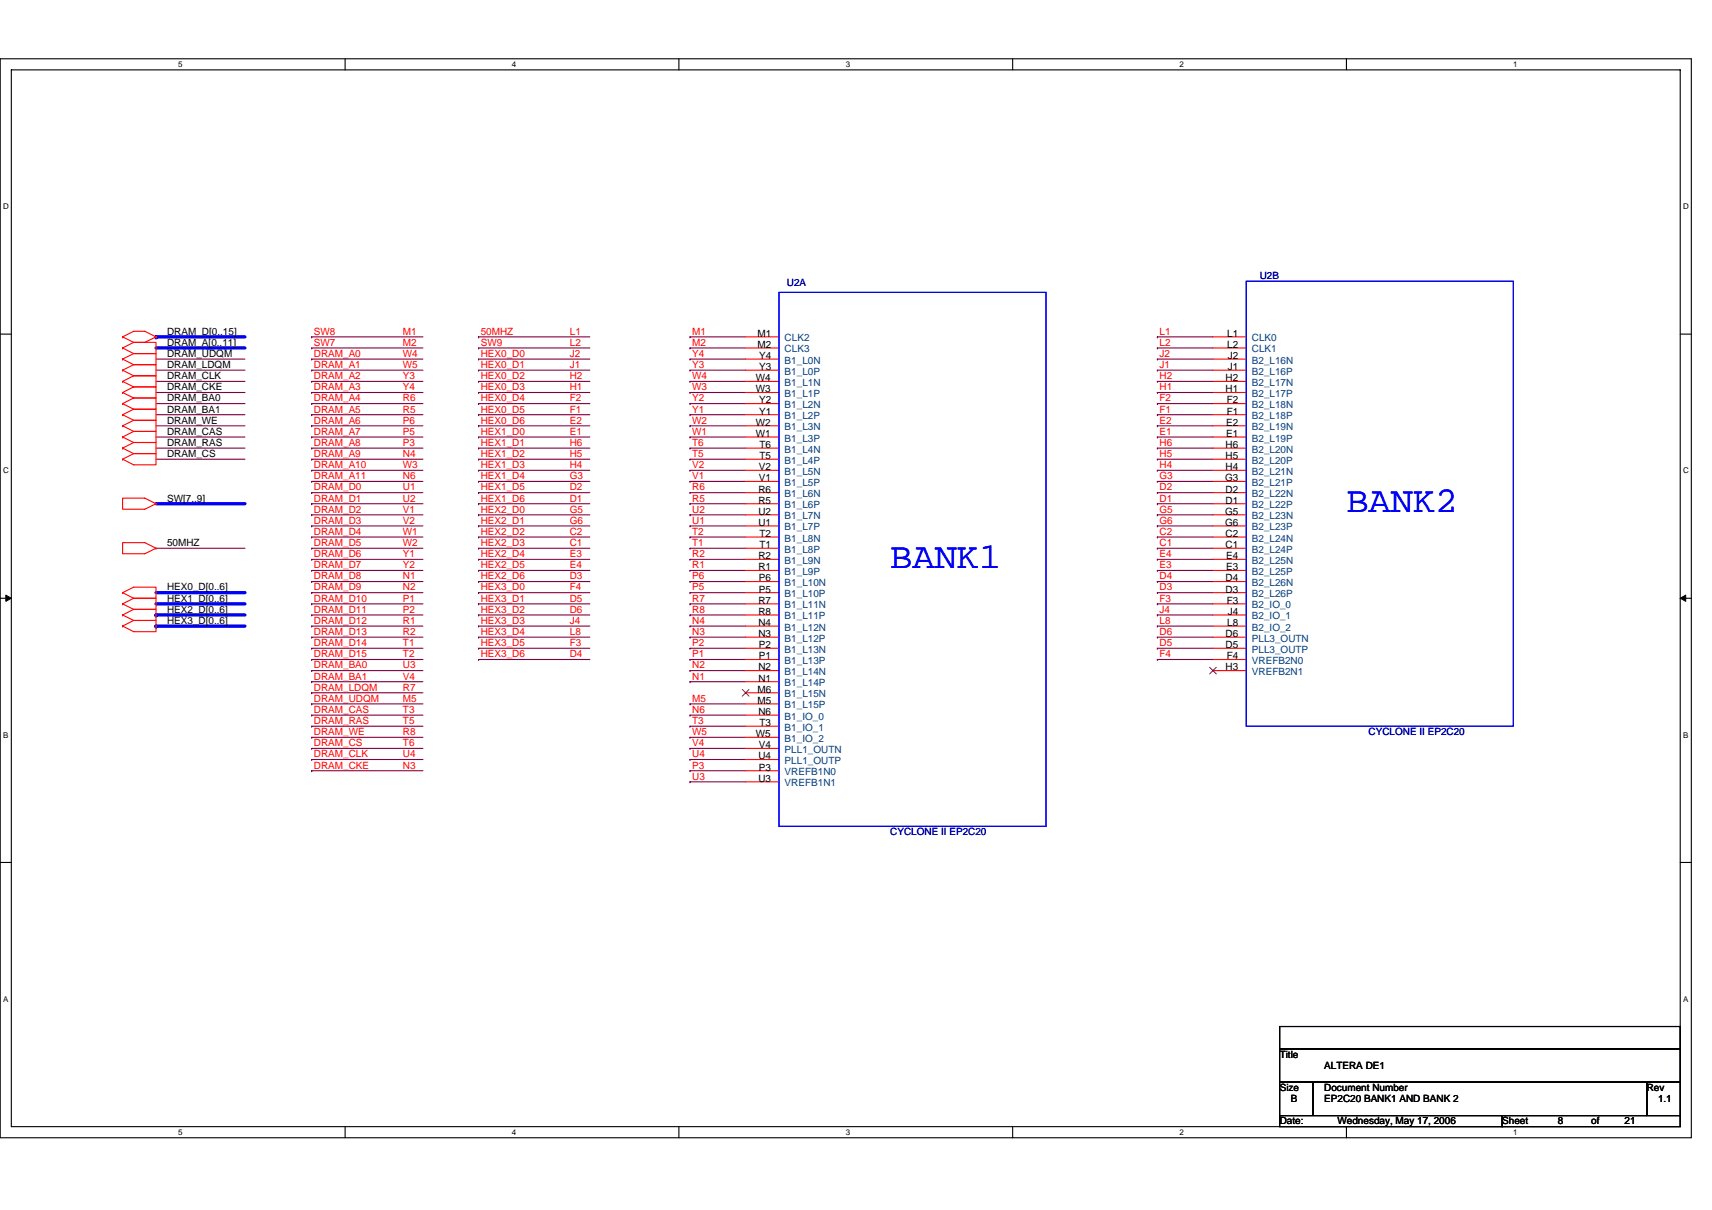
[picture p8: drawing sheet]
<svg xmlns="http://www.w3.org/2000/svg" width="297mm" height="210mm" viewBox="0 0 297 210" stroke-linecap="round" stroke-linejoin="round" font-family="sans-serif">
<path d="M0 10.2h293.5v187.2h-293.5zM2 12.1h289.5v183.4h-289.5z" fill="none" stroke="#000" stroke-width=".19"/>
<g fill="#fff">
<path d="M30.9 10.4h.8v1.6h-.8z"/>
<path d="M30.9 195.7h.8v1.6h-.8z"/>
</g>
<path d="M59.9 10.2v1.9M59.9 195.5v1.9" fill="none" stroke="#000" stroke-width=".19"/>
<g fill="#fff">
<path d="M88.8 10.4h.8v1.6h-.8z"/>
<path d="M88.8 195.7h.8v1.6h-.8z"/>
</g>
<path d="M117.8 10.2v1.9M117.8 195.5v1.9" fill="none" stroke="#000" stroke-width=".19"/>
<g fill="#fff">
<path d="M146.7 10.4h.8v1.6h-.8z"/>
<path d="M146.7 195.7h.8v1.6h-.8z"/>
</g>
<path d="M175.7 10.2v1.9M175.7 195.5v1.9" fill="none" stroke="#000" stroke-width=".19"/>
<g fill="#fff">
<path d="M204.7 10.4h.7v1.6h-.7z"/>
<path d="M204.7 195.7h.7v1.6h-.7z"/>
</g>
<path d="M233.6 10.2v1.9M233.6 195.5v1.9" fill="none" stroke="#000" stroke-width=".19"/>
<g fill="#fff">
<path d="M262.6 10.4h.7v1.6h-.7z"/>
<path d="M262.6 195.7h.7v1.6h-.7z"/>
<path d="M.5 35.1h1v1.5h-1z"/>
<path d="M292 35.1h1v1.5h-1z"/>
<path d="M.5 80.9h1v1.5h-1z"/>
<path d="M292 80.9h1v1.5h-1z"/>
</g>
<path d="M0 58h2M291.5 58h2" fill="none" stroke="#000" stroke-width=".19"/>
<g fill="#fff">
<path d="M.5 126.7h.9v1.6h-.9z"/>
<path d="M292 126.7h.9v1.6h-.9z"/>
</g>
<path d="M0 103.8h2M291.5 103.8h2" fill="none" stroke="#000" stroke-width=".19"/>
<path d="M1 103.3l1 .5-1 .6zM291.5 103.8l1-.5v1.1z" fill="#000" stroke="#000" stroke-width=".17"/>
<g fill="#fff">
<path d="M.5 172.6h.9v1.5h-.9z"/>
<path d="M292 172.6h.9v1.5h-.9z"/>
</g>
<path d="M0 149.7h2M291.5 149.7h2M222 178.1h69.5v3.9h-69.5zM222 182h69.5v5.8h-69.5zM222 187.8h5.8v5.8h-5.8zM222 193.6h38.6v1.9h-38.6zM227.8 187.8h57.9v5.8h-57.9zM260.6 193.6h30.9v1.9h-30.9zM285.7 187.8h5.8v5.8h-5.8z" fill="none" stroke="#000" stroke-width=".19"/>
<path d="M27.1 58.5h.1M27.1 58.5h15.4M27.1 60.4h15.4M27.1 87.4h15.4M27.1 102.8h15.4M27.1 104.8h15.4M27.1 106.7h.1M27.1 108.6h.1M27.1 106.7h15.4M27.1 108.6h15.4" fill="none" stroke="#00f" stroke-width=".57"/>
<g fill="none" stroke="#800040" stroke-width=".19">
<path d="M54.1 58.5h.1M54.1 58.5h19.3M83 58.5h.1M83 58.5h19.3M119.7 58.5h.1M119.7 58.5h9.7M200.8 58.5h.1M200.8 58.5h9.7M27.1 79.7h15.4M27.1 73.9h15.4M27.1 68.1h15.4M27.1 64.2h15.4"/>
<path d="M27.1 75.8h15.4M27.1 70h15.4M27.1 77.8h15.4M27.1 72h15.4M27.1 66.2h15.4M27.1 62.3h15.4M54.1 60.4h.1M54.1 72h.1M54.1 73.9h.1M54.1 75.8h.1M54.1 77.8h.1M54.1 79.7h.1"/>
<path d="M54.1 68.1h.1M54.1 66.2h.1M54.1 64.2h.1M54.1 62.3h.1M54.1 70h.1M54.1 60.4h19.3M54.1 62.3h19.3M54.1 64.2h19.3M54.1 73.9h19.3M54.1 66.2h19.3M54.1 68.1h19.3M54.1 70h19.3"/>
<path d="M54.1 72h19.3M54.1 75.8h19.3M54.1 79.7h19.3M54.1 77.8h19.3M83 60.4h.1M83 62.3h.1M83 64.2h.1M83 73.9h.1M83 66.2h.1M83 68.1h.1M83 70h.1M83 72h.1"/>
<path d="M83 75.8h.1M83 79.7h.1M83 77.8h.1M83 60.4h19.3M83 62.3h19.3M83 64.2h19.3M83 73.9h19.3M83 66.2h19.3M83 68.1h19.3M83 70h19.3M83 72h19.3M83 75.8h19.3"/>
<path d="M83 79.7h19.3M83 77.8h19.3M119.7 60.4h.1M119.7 62.3h.1M119.7 64.2h.1M119.7 66.2h.1M119.7 68.1h.1M119.7 70h.1M119.7 72h.1M119.7 73.9h.1M119.7 75.8h.1M119.7 77.8h.1"/>
<path d="M119.7 79.7h.1M119.7 60.4h9.7M119.7 62.3h9.7M119.7 64.2h9.7M119.7 73.9h9.7M119.7 66.2h9.7M119.7 68.1h9.7M119.7 70h9.7M119.7 72h9.7M119.7 75.8h9.7M119.7 79.7h9.7M119.7 77.8h9.7"/>
<path d="M200.8 64.2h.1M200.8 72h.1M200.8 66.2h.1M200.8 68.1h.1M200.8 70h.1M200.8 79.7h.1M200.8 73.9h.1M200.8 75.8h.1M200.8 77.8h.1M200.8 60.4h.1M200.8 62.3h.1M200.8 60.4h9.7"/>
<path d="M200.8 62.3h9.7M200.8 64.2h9.7M200.8 73.9h9.7M200.8 66.2h9.7M200.8 68.1h9.7M200.8 70h9.7M200.8 72h9.7M200.8 75.8h9.7M200.8 79.7h9.7M200.8 77.8h9.7M27.1 95.1h15.4M54.1 89.3h.1"/>
<path d="M54.1 95.1h.1M54.1 93.2h.1M54.1 99h.1M54.1 97.1h.1M54.1 83.5h.1M54.1 81.6h.1M54.1 87.4h.1M54.1 91.3h.1M54.1 85.5h.1M54.1 81.6h19.3M54.1 83.5h19.3M54.1 93.2h19.3"/>
<path d="M54.1 95.1h19.3M54.1 99h19.3M54.1 97.1h19.3M54.1 91.3h19.3M54.1 89.3h19.3M54.1 85.5h19.3M54.1 87.4h19.3M83 81.6h.1M83 83.5h.1M83 93.2h.1M83 95.1h.1M83 99h.1"/>
<path d="M83 97.1h.1M83 91.3h.1M83 89.3h.1M83 85.5h.1M83 87.4h.1M83 81.6h19.3M83 83.5h19.3M83 93.2h19.3M83 95.1h19.3M83 99h19.3M83 97.1h19.3M83 91.3h19.3"/>
<path d="M83 89.3h19.3M83 85.5h19.3M83 87.4h19.3M119.7 81.6h.1M119.7 83.5h.1M119.7 85.5h.1M119.7 87.4h.1M119.7 89.3h.1M119.7 91.3h.1M119.7 93.2h.1M119.7 95.1h.1M119.7 97.1h.1"/>
<path d="M119.7 99h.1M119.7 81.6h9.7M119.7 83.5h9.7M119.7 93.2h9.7M119.7 95.1h9.7M119.7 99h9.7M119.7 97.1h9.7M119.7 91.3h9.7M119.7 89.3h9.7M119.7 85.5h9.7M119.7 87.4h9.7M200.8 87.4h.1"/>
<path d="M200.8 81.6h.1M200.8 83.5h.1M200.8 85.5h.1M200.8 95.1h.1M200.8 89.3h.1M200.8 91.3h.1M200.8 93.2h.1M200.8 97.1h.1M200.8 99h.1M200.8 81.6h9.7M200.8 83.5h9.7M200.8 93.2h9.7"/>
<path d="M200.8 95.1h9.7M200.8 99h9.7M200.8 97.1h9.7M200.8 91.3h9.7M200.8 89.3h9.7M200.8 85.5h9.7M200.8 87.4h9.7M54.1 110.6h.1M54.1 112.5h.1M54.1 102.8h.1M54.1 104.8h.1M54.1 106.7h.1"/>
<path d="M54.1 108.6h.1M54.1 100.9h.1M54.1 118.3h.1M54.1 116.4h.1M54.1 114.4h.1M54.1 100.9h19.3M54.1 114.4h19.3M54.1 110.6h19.3M54.1 108.6h19.3M54.1 106.7h19.3M54.1 104.8h19.3M54.1 112.5h19.3"/>
<path d="M54.1 102.8h19.3M54.1 118.3h19.3M54.1 116.4h19.3M83 100.9h.1M83 114.4h.1M83 110.6h.1M83 108.6h.1M83 106.7h.1M83 104.8h.1M83 112.5h.1M83 102.8h.1M83 100.9h19.3"/>
<path d="M83 114.4h19.3M83 110.6h19.3M83 108.6h19.3M83 106.7h19.3M83 104.8h19.3M83 112.5h19.3M83 102.8h19.3M119.7 100.9h.1M119.7 102.8h.1M119.7 104.8h.1M119.7 106.7h.1M119.7 108.6h.1"/>
<path d="M119.7 110.6h.1M119.7 112.5h.1M119.7 114.4h.1M119.7 116.4h.1M119.7 118.3h.1M119.7 100.9h9.7M119.7 114.4h9.7M119.7 110.6h9.7M119.7 108.6h9.7M119.7 106.7h9.7M119.7 104.8h9.7M119.7 112.5h9.7"/>
<path d="M119.7 102.8h9.7M119.7 118.3h9.7M119.7 116.4h9.7M200.8 102.8h.1M200.8 100.9h.1M200.8 110.6h.1M200.8 104.8h.1M200.8 106.7h.1M200.8 108.6h.1M200.8 112.5h.1M200.8 114.4h.1M200.8 100.9h9.7"/>
<path d="M200.8 114.4h9.7M200.8 110.6h9.7M200.8 108.6h9.7M200.8 106.7h9.7M200.8 104.8h9.7M200.8 112.5h9.7M200.8 102.8h9.7M54.1 131.8h.1M54.1 129.9h.1M54.1 126h.1M54.1 124.1h.1M54.1 128h.1"/>
<path d="M54.1 122.2h.1M54.1 133.8h.1M54.1 120.2h.1M54.1 131.8h19.3M54.1 129.9h19.3M54.1 126h19.3M54.1 124.1h19.3M54.1 128h19.3M54.1 122.2h19.3M54.1 133.8h19.3M54.1 120.2h19.3M119.7 122.2h.1"/>
<path d="M119.7 124.1h.1M119.7 126h.1M119.7 128h.1M119.7 129.9h.1M119.7 131.8h.1M119.7 133.8h.1M119.7 135.7h.1M119.7 131.8h9.7M119.7 129.9h9.7M119.7 126h9.7M119.7 124.1h9.7M119.7 128h9.7"/>
<path d="M119.7 122.2h9.7M119.7 133.8h9.7M119.7 135.7h9.7"/>
</g>
<g fill="none" stroke="#f00" stroke-width=".19">
<path d="M21.3 58.5h.1M21.3 58.5l1.9-1h1.9l2 1M21.3 58.5l1.9 .9M23.2 59.4h3.9v2h-3.9M23.2 59.4l-1.9 1M27.1 58.5l-2 .9h-1.9M27.1 58.5h.1M129.4 58.5h5.8M210.5 58.5h5.7M21.3 60.4h.1M21.3 62.3h.1M21.3 64.2h.1"/>
<path d="M21.3 66.2h.1M21.3 68.1h.1M21.3 70h.1M21.3 72h.1M21.3 73.9h.1M21.3 75.8h.1M21.3 77.8h.1M21.3 79.7h.1M21.3 60.4l1.9 1M21.3 62.3l1.9 1M21.3 64.2l1.9 1M21.3 66.2l1.9 .9"/>
<path d="M21.3 68.1l1.9 1M21.3 70l1.9 1M21.3 72l1.9 .9M21.3 73.9l1.9 1M21.3 75.8l1.9 1M21.3 77.8l1.9 .9M23.2 61.4h3.9v1.9h-3.9M23.2 63.3h3.9v1.9h-3.9M23.2 65.2h3.9v1.9h-3.9M23.2 67.1h3.9v2h-3.9M23.2 69.1h3.9v1.9h-3.9M23.2 71h3.9v1.9h-3.9"/>
<path d="M23.2 72.9h3.9v2h-3.9M23.2 74.9h3.9v1.9h-3.9M23.2 76.8h3.9v1.9h-3.9M23.2 78.7h3.9v2h-3.9l-1.9-1M23.2 61.4l-1.9 .9M23.2 63.3l-1.9 .9M23.2 65.2l-1.9 1M23.2 67.1l-1.9 1M23.2 69.1l-1.9 .9M23.2 71l-1.9 1M23.2 72.9l-1.9 1M23.2 74.9l-1.9 .9"/>
<path d="M23.2 76.8l-1.9 1M23.2 78.7l-1.9 1M129.4 60.4h5.8M129.4 62.3h5.8M129.4 64.2h5.8M129.4 66.2h5.8M129.4 68.1h5.8M129.4 70h5.8M129.4 72h5.8M129.4 73.9h5.8M129.4 75.8h5.8M129.4 77.8h5.8"/>
<path d="M129.4 79.7h5.8M210.5 60.4h5.7M210.5 62.3h5.7M210.5 64.2h5.7M210.5 66.2h5.7M210.5 68.1h5.7M210.5 70h5.7M210.5 72h5.7M210.5 73.9h5.7M210.5 75.8h5.7M210.5 77.8h5.7M210.5 79.7h5.7"/>
<path d="M21.3 86.4h3.8l2 1-2 1h-3.8zM21.3 94.2h3.8l2 .9-2 1h-3.8zM27.1 87.4h.1M27.1 95.1h.1M129.4 81.6h5.8M129.4 85.5h5.8M129.4 87.4h5.8M129.4 89.3h5.8M129.4 91.3h5.8M129.4 93.2h5.8M129.4 95.1h5.8M129.4 97.1h5.8"/>
<path d="M129.4 99h5.8M129.4 83.5h5.8M210.5 81.6h5.7M210.5 85.5h5.7M210.5 87.4h5.7M210.5 89.3h5.7M210.5 91.3h5.7M210.5 93.2h5.7M210.5 95.1h5.7M210.5 97.1h5.7M210.5 99h5.7M210.5 83.5h5.7"/>
<path d="M21.3 102.8l1.9-.9h3.9v1.9h-3.9M21.3 102.8h.1M21.3 104.8h.1M21.3 106.7h.1M21.3 108.6h.1M21.3 102.8l1.9 1M21.3 104.8l1.9 .9M21.3 106.7l1.9 1M23.2 103.8h3.9v1.9h-3.9M23.2 105.7h3.9v2h-3.9M23.2 107.7h3.9v1.9h-3.9l-1.9-1M23.2 103.8l-1.9 1"/>
<path d="M23.2 105.7l-1.9 1M23.2 107.7l-1.9 .9M129.4 100.9h5.8M129.4 102.8h5.8M129.4 104.8h5.8M129.4 106.7h5.8M129.4 110.6h5.8M129.4 108.6h5.8M129.4 112.5h5.8M129.4 114.4h5.8M129.4 116.4h5.8M129.4 118.3h5.8"/>
<path d="M210.5 100.9h5.7M210.5 102.8h5.7M210.5 104.8h5.7M210.5 106.7h5.7M210.5 110.6h5.7M210.5 108.6h5.7M210.5 112.5h5.7M210.5 114.4h5.7M210.5 116.4h5.7M129.4 120.2h5.8M129.4 122.2h5.8M129.4 135.7h5.8"/>
<path d="M129.4 133.8h5.8M129.4 131.8h5.8M129.4 129.9h5.8M129.4 128h5.8M129.4 126h5.8M129.4 124.1h5.8"/>
</g>
<path d="M128.8 119.7l1.2 1.1M129.9 119.7l-1.1 1.1M209.9 115.8l1.1 1.2M211 115.8l-1.1 1.2" fill="none" stroke="#804000" stroke-width=".17"/>
<path d="M135.2 50.7h46.3v92.7h-46.3zM216.2 48.8h46.4v77.2h-46.4z" fill="none" stroke="#00f" stroke-width=".19"/>
<g font-size="6.3" fill="#00f">
<text x="233.6" y="88.8">BANK2</text>
<text x="154.5" y="98.5">BANK1</text>
</g>
<g font-size="1.7" fill="#000080">
<text x="136.5" y="49.6">U2A</text>
<text x="218.6" y="48.4">U2B</text>
<text x="237.5" y="127.6">CYCLONE II EP2C20</text>
<text x="154.5" y="144.9">CYCLONE II EP2C20</text>
</g>
<g font-size="1.7">
<text x="29" y="58.1">DRAM_D[0..15]</text>
<text x="131.4" y="58.4">M1</text>
<text x="212.9" y="58.4">L1</text>
<text x="29" y="60">DRAM_A[0..11]</text>
<text x="29" y="61.9">DRAM_UDQM</text>
<text x="29" y="63.9">DRAM_LDQM</text>
<text x="29" y="65.8">DRAM_CLK</text>
<text x="131.4" y="60.4">M2</text>
<text x="131.7" y="62.3">Y4</text>
<text x="131.7" y="64.2">Y3</text>
<text x="212.9" y="60.4">L2</text>
<text x="213" y="64.2">J1</text>
<text x="213" y="62.3">J2</text>
<text x="29" y="67.7">DRAM_CKE</text>
<text x="29" y="69.7">DRAM_BA0</text>
<text x="29" y="71.6">DRAM_BA1</text>
<text x="131.1" y="66.2">W4</text>
<text x="131.1" y="68.1">W3</text>
<text x="131.7" y="70">Y2</text>
<text x="131.7" y="71.9">Y1</text>
<text x="212.7" y="66.2">H2</text>
<text x="212.7" y="68.1">H1</text>
<text x="212.8" y="70">F2</text>
<text x="212.8" y="71.9">F1</text>
<text x="29" y="73.5">DRAM_WE</text>
<text x="29" y="75.4">DRAM_CAS</text>
<text x="29" y="77.4">DRAM_RAS</text>
<text x="131.1" y="73.9">W2</text>
<text x="131.1" y="75.8">W1</text>
<text x="131.8" y="77.7">T6</text>
<text x="212.7" y="77.7">H6</text>
<text x="212.7" y="73.9">E2</text>
<text x="212.7" y="75.8">E1</text>
<text x="29" y="79.3">DRAM_CS</text>
<text x="131.7" y="81.6">V2</text>
<text x="131.7" y="83.5">V1</text>
<text x="131.8" y="79.7">T5</text>
<text x="212.6" y="83.5">G3</text>
<text x="212.7" y="79.7">H5</text>
<text x="212.7" y="81.6">H4</text>
<text x="29" y="87">SW[7..9]</text>
<text x="131.6" y="85.5">R6</text>
<text x="131.6" y="87.4">R5</text>
<text x="131.6" y="89.3">U2</text>
<text x="212.6" y="89.3">G5</text>
<text x="212.7" y="85.5">D2</text>
<text x="212.7" y="87.4">D1</text>
<text x="29" y="94.7">50MHZ</text>
<text x="131.6" y="91.2">U1</text>
<text x="131.8" y="93.2">T2</text>
<text x="131.8" y="95.1">T1</text>
<text x="212.6" y="91.2">G6</text>
<text x="212.7" y="93.2">C2</text>
<text x="212.7" y="95.1">C1</text>
<text x="131.6" y="97">R2</text>
<text x="131.6" y="99">R1</text>
<text x="131.7" y="100.9">P6</text>
<text x="212.7" y="100.9">D4</text>
<text x="212.7" y="97">E4</text>
<text x="212.7" y="99">E3</text>
<text x="29" y="102.5">HEX0_D[0..6]</text>
<text x="29" y="104.4">HEX1_D[0..6]</text>
<text x="29" y="106.3">HEX2_D[0..6]</text>
<text x="131.6" y="104.8">R7</text>
<text x="131.6" y="106.7">R8</text>
<text x="131.7" y="102.8">P5</text>
<text x="212.7" y="102.8">D3</text>
<text x="212.8" y="104.8">F3</text>
<text x="213" y="106.7">J4</text>
<text x="29" y="108.3">HEX3_D[0..6]</text>
<text x="131.6" y="110.6">N3</text>
<text x="131.6" y="108.6">N4</text>
<text x="131.7" y="112.5">P2</text>
<text x="212.7" y="110.6">D6</text>
<text x="212.7" y="112.5">D5</text>
<text x="212.9" y="108.6">L8</text>
<text x="131.6" y="116.4">N2</text>
<text x="131.6" y="118.3">N1</text>
<text x="131.7" y="114.4">P1</text>
<text x="212.7" y="116.4">H3</text>
<text x="212.8" y="114.4">F4</text>
<text x="131.4" y="120.2">M6</text>
<text x="131.4" y="122.1">M5</text>
<text x="131.6" y="124.1">N6</text>
<text x="131.1" y="127.9">W5</text>
<text x="131.6" y="131.8">U4</text>
<text x="131.7" y="129.9">V4</text>
<text x="131.8" y="126">T3</text>
<text x="131.6" y="135.7">U3</text>
<text x="131.7" y="133.7">P3</text>
<text x="222" y="183.6">Title</text>
<text x="229.8" y="185.5">ALTERA DE1</text>
<text x="222" y="189.3">Size</text>
<text x="224" y="191.3">B</text>
<text x="229.8" y="189.3">Document Number</text>
<text x="229.8" y="191.3">EP2C20 BANK1 AND BANK 2</text>
<text x="285.7" y="189.3">Rev</text>
<text x="287.7" y="191.3">1.1</text>
<text x="222" y="195.1">Date:</text>
<text x="232.1" y="195.1">Wednesday, May 17, 2006</text>
<text x="260.6" y="195.1">Sheet</text>
<text x="270.3" y="195.1">8</text>
<text x="276.1" y="195.1">of</text>
<text x="281.9" y="195.1">21</text>
</g>
<g font-size="1.7" fill="#f00">
<text x="54.5" y="58.1">SW8</text>
<text x="69.9" y="58.1">M1</text>
<text x="83.4" y="58.1">50MHZ</text>
<text x="98.9" y="58.1">L1</text>
<text x="120.1" y="58.1">M1</text>
<text x="201.2" y="58.1">L1</text>
<text x="54.5" y="60">SW7</text>
<text x="54.5" y="65.8">DRAM_A2</text>
<text x="54.5" y="63.9">DRAM_A1</text>
<text x="54.5" y="61.9">DRAM_A0</text>
<text x="69.9" y="65.8">Y3</text>
<text x="69.9" y="63.9">W5</text>
<text x="69.9" y="61.9">W4</text>
<text x="69.9" y="60">M2</text>
<text x="83.4" y="60">SW9</text>
<text x="83.4" y="61.9">HEX0_D0</text>
<text x="83.4" y="63.9">HEX0_D1</text>
<text x="83.4" y="65.8">HEX0_D2</text>
<text x="98.9" y="61.9">J2</text>
<text x="98.9" y="63.9">J1</text>
<text x="98.9" y="65.8">H2</text>
<text x="98.9" y="60">L2</text>
<text x="120.1" y="60">M2</text>
<text x="120.1" y="61.9">Y4</text>
<text x="120.1" y="63.9">Y3</text>
<text x="120.1" y="65.8">W4</text>
<text x="201.2" y="63.9">J1</text>
<text x="201.2" y="65.8">H2</text>
<text x="201.2" y="60">L2</text>
<text x="201.2" y="61.9">J2</text>
<text x="54.5" y="71.6">DRAM_A5</text>
<text x="54.5" y="67.7">DRAM_A3</text>
<text x="54.5" y="69.7">DRAM_A4</text>
<text x="69.9" y="71.6">R5</text>
<text x="69.9" y="67.7">Y4</text>
<text x="69.9" y="69.7">R6</text>
<text x="83.4" y="67.7">HEX0_D3</text>
<text x="83.4" y="69.7">HEX0_D4</text>
<text x="83.4" y="71.6">HEX0_D5</text>
<text x="98.9" y="67.7">H1</text>
<text x="98.9" y="69.7">F2</text>
<text x="98.9" y="71.6">F1</text>
<text x="120.1" y="67.7">W3</text>
<text x="120.1" y="69.7">Y2</text>
<text x="120.1" y="71.6">Y1</text>
<text x="201.2" y="71.6">F1</text>
<text x="201.2" y="67.7">H1</text>
<text x="201.2" y="69.7">F2</text>
<text x="54.5" y="73.5">DRAM_A6</text>
<text x="54.5" y="75.5">DRAM_A7</text>
<text x="54.5" y="77.4">DRAM_A8</text>
<text x="69.9" y="73.5">P6</text>
<text x="69.9" y="75.5">P5</text>
<text x="69.9" y="77.4">P3</text>
<text x="83.4" y="73.5">HEX0_D6</text>
<text x="83.4" y="75.5">HEX1_D0</text>
<text x="83.4" y="77.4">HEX1_D1</text>
<text x="98.9" y="73.5">E2</text>
<text x="98.9" y="75.5">E1</text>
<text x="98.9" y="77.4">H6</text>
<text x="120.1" y="73.5">W2</text>
<text x="120.1" y="75.5">W1</text>
<text x="120.1" y="77.4">T6</text>
<text x="201.2" y="73.5">E2</text>
<text x="201.2" y="75.5">E1</text>
<text x="201.2" y="77.4">H6</text>
<text x="54.5" y="79.3">DRAM_A9</text>
<text x="54.5" y="83.2">DRAM_A11</text>
<text x="54.5" y="81.2">DRAM_A10</text>
<text x="69.9" y="83.2">N6</text>
<text x="69.9" y="81.2">W3</text>
<text x="69.9" y="79.3">N4</text>
<text x="83.4" y="79.3">HEX1_D2</text>
<text x="83.4" y="81.2">HEX1_D3</text>
<text x="83.4" y="83.2">HEX1_D4</text>
<text x="98.9" y="79.3">H5</text>
<text x="98.9" y="81.2">H4</text>
<text x="98.9" y="83.2">G3</text>
<text x="120.1" y="79.3">T5</text>
<text x="120.1" y="81.2">V2</text>
<text x="120.1" y="83.2">V1</text>
<text x="201.2" y="79.3">H5</text>
<text x="201.2" y="81.2">H4</text>
<text x="201.2" y="83.2">G3</text>
<text x="54.5" y="89">DRAM_D2</text>
<text x="54.5" y="87">DRAM_D1</text>
<text x="54.5" y="85.1">DRAM_D0</text>
<text x="69.9" y="89">V1</text>
<text x="69.9" y="87">U2</text>
<text x="69.9" y="85.1">U1</text>
<text x="83.4" y="89">HEX2_D0</text>
<text x="83.4" y="85.1">HEX1_D5</text>
<text x="83.4" y="87">HEX1_D6</text>
<text x="98.9" y="89">G5</text>
<text x="98.9" y="85.1">D2</text>
<text x="98.9" y="87">D1</text>
<text x="120.1" y="85.1">R6</text>
<text x="120.1" y="87">R5</text>
<text x="120.1" y="89">U2</text>
<text x="201.2" y="87">D1</text>
<text x="201.2" y="85.1">D2</text>
<text x="201.2" y="89">G5</text>
<text x="54.5" y="94.8">DRAM_D5</text>
<text x="54.5" y="92.8">DRAM_D4</text>
<text x="54.5" y="90.9">DRAM_D3</text>
<text x="69.9" y="94.8">W2</text>
<text x="69.9" y="92.8">W1</text>
<text x="69.9" y="90.9">V2</text>
<text x="83.4" y="92.8">HEX2_D2</text>
<text x="83.4" y="94.8">HEX2_D3</text>
<text x="83.4" y="90.9">HEX2_D1</text>
<text x="98.9" y="92.8">C2</text>
<text x="98.9" y="94.8">C1</text>
<text x="98.9" y="90.9">G6</text>
<text x="120.1" y="90.9">U1</text>
<text x="120.1" y="92.8">T2</text>
<text x="120.1" y="94.8">T1</text>
<text x="201.2" y="94.8">C1</text>
<text x="201.2" y="90.9">G6</text>
<text x="201.2" y="92.8">C2</text>
<text x="54.5" y="100.5">DRAM_D8</text>
<text x="54.5" y="98.6">DRAM_D7</text>
<text x="54.5" y="96.7">DRAM_D6</text>
<text x="69.9" y="100.5">N1</text>
<text x="69.9" y="98.6">Y2</text>
<text x="69.9" y="96.7">Y1</text>
<text x="83.4" y="100.5">HEX2_D6</text>
<text x="83.4" y="98.6">HEX2_D5</text>
<text x="83.4" y="96.7">HEX2_D4</text>
<text x="98.9" y="100.5">D3</text>
<text x="98.9" y="98.6">E4</text>
<text x="98.9" y="96.7">E3</text>
<text x="120.1" y="96.7">R2</text>
<text x="120.1" y="98.6">R1</text>
<text x="120.1" y="100.5">P6</text>
<text x="201.2" y="96.7">E4</text>
<text x="201.2" y="98.6">E3</text>
<text x="201.2" y="100.5">D4</text>
<text x="54.5" y="102.5">DRAM_D9</text>
<text x="54.5" y="104.4">DRAM_D10</text>
<text x="54.5" y="106.3">DRAM_D11</text>
<text x="69.9" y="104.4">P1</text>
<text x="69.9" y="106.3">P2</text>
<text x="69.9" y="102.5">N2</text>
<text x="83.4" y="106.3">HEX3_D2</text>
<text x="83.4" y="104.4">HEX3_D1</text>
<text x="83.4" y="102.5">HEX3_D0</text>
<text x="98.9" y="106.3">D6</text>
<text x="98.9" y="104.4">D5</text>
<text x="98.9" y="102.5">F4</text>
<text x="120.1" y="102.5">P5</text>
<text x="120.1" y="104.4">R7</text>
<text x="120.1" y="106.3">R8</text>
<text x="201.2" y="102.5">D3</text>
<text x="201.2" y="104.4">F3</text>
<text x="201.2" y="106.3">J4</text>
<text x="54.5" y="110.2">DRAM_D13</text>
<text x="54.5" y="112.1">DRAM_D14</text>
<text x="54.5" y="108.3">DRAM_D12</text>
<text x="69.9" y="110.2">R2</text>
<text x="69.9" y="112.1">T1</text>
<text x="69.9" y="108.3">R1</text>
<text x="83.4" y="110.2">HEX3_D4</text>
<text x="83.4" y="108.3">HEX3_D3</text>
<text x="83.4" y="112.1">HEX3_D5</text>
<text x="98.9" y="110.2">L8</text>
<text x="98.9" y="108.3">J4</text>
<text x="98.9" y="112.1">F3</text>
<text x="120.1" y="108.3">N4</text>
<text x="120.1" y="110.2">N3</text>
<text x="120.1" y="112.1">P2</text>
<text x="201.2" y="110.2">D6</text>
<text x="201.2" y="108.3">L8</text>
<text x="201.2" y="112.1">D5</text>
<text x="54.5" y="117.9">DRAM_BA1</text>
<text x="54.5" y="116">DRAM_BA0</text>
<text x="54.5" y="119.8">DRAM_LDQM</text>
<text x="54.5" y="114.1">DRAM_D15</text>
<text x="69.9" y="114.1">T2</text>
<text x="69.9" y="117.9">V4</text>
<text x="69.9" y="116">U3</text>
<text x="69.9" y="119.8">R7</text>
<text x="83.4" y="114.1">HEX3_D6</text>
<text x="98.9" y="114.1">D4</text>
<text x="120.1" y="114.1">P1</text>
<text x="120.1" y="116">N2</text>
<text x="120.1" y="117.9">N1</text>
<text x="201.2" y="114.1">F4</text>
<text x="54.5" y="125.6">DRAM_RAS</text>
<text x="54.5" y="123.7">DRAM_CAS</text>
<text x="54.5" y="121.8">DRAM_UDQM</text>
<text x="69.9" y="125.6">T5</text>
<text x="69.9" y="123.7">T3</text>
<text x="69.9" y="121.8">M5</text>
<text x="120.1" y="121.8">M5</text>
<text x="120.1" y="123.7">N6</text>
<text x="120.1" y="125.6">T3</text>
<text x="54.5" y="131.4">DRAM_CLK</text>
<text x="54.5" y="129.5">DRAM_CS</text>
<text x="54.5" y="127.6">DRAM_WE</text>
<text x="69.9" y="131.4">U4</text>
<text x="69.9" y="129.5">T6</text>
<text x="69.9" y="127.6">R8</text>
<text x="120.1" y="127.6">W5</text>
<text x="120.1" y="129.5">V4</text>
<text x="120.1" y="131.4">U4</text>
<text x="54.5" y="133.4">DRAM_CKE</text>
<text x="69.9" y="133.4">N3</text>
<text x="120.1" y="133.4">P3</text>
<text x="120.1" y="135.3">U3</text>
</g>
<g font-size="1.7" fill="#004080">
<text x="136.1" y="59.2">CLK2</text>
<text x="217.2" y="59.2">CLK0</text>
<text x="136.1" y="61.2">CLK3</text>
<text x="136.1" y="63.1">B1_L0N</text>
<text x="136.1" y="65">B1_L0P</text>
<text x="217.2" y="61.2">CLK1</text>
<text x="217.2" y="65">B2_L16P</text>
<text x="217.2" y="63.1">B2_L16N</text>
<text x="136.1" y="67">B1_L1N</text>
<text x="136.1" y="68.9">B1_L1P</text>
<text x="136.1" y="70.8">B1_L2N</text>
<text x="217.2" y="67">B2_L17N</text>
<text x="217.2" y="68.9">B2_L17P</text>
<text x="217.2" y="70.8">B2_L18N</text>
<text x="136.1" y="72.7">B1_L2P</text>
<text x="136.1" y="74.7">B1_L3N</text>
<text x="136.1" y="76.6">B1_L3P</text>
<text x="217.2" y="72.7">B2_L18P</text>
<text x="217.2" y="74.7">B2_L19N</text>
<text x="217.2" y="76.6">B2_L19P</text>
<text x="136.1" y="78.5">B1_L4N</text>
<text x="136.1" y="80.5">B1_L4P</text>
<text x="136.1" y="82.4">B1_L5N</text>
<text x="217.2" y="78.5">B2_L20N</text>
<text x="217.2" y="80.5">B2_L20P</text>
<text x="217.2" y="82.4">B2_L21N</text>
<text x="136.1" y="86.3">B1_L6N</text>
<text x="136.1" y="88.2">B1_L6P</text>
<text x="136.1" y="84.3">B1_L5P</text>
<text x="217.2" y="84.3">B2_L21P</text>
<text x="217.2" y="86.3">B2_L22N</text>
<text x="217.2" y="88.2">B2_L22P</text>
<text x="136.1" y="90.1">B1_L7N</text>
<text x="136.1" y="92.1">B1_L7P</text>
<text x="136.1" y="94">B1_L8N</text>
<text x="136.1" y="95.9">B1_L8P</text>
<text x="217.2" y="90.1">B2_L23N</text>
<text x="217.2" y="92.1">B2_L23P</text>
<text x="217.2" y="94">B2_L24N</text>
<text x="217.2" y="95.9">B2_L24P</text>
<text x="136.1" y="97.9">B1_L9N</text>
<text x="136.1" y="99.8">B1_L9P</text>
<text x="136.1" y="101.7">B1_L10N</text>
<text x="217.2" y="97.9">B2_L25N</text>
<text x="217.2" y="99.8">B2_L25P</text>
<text x="217.2" y="101.7">B2_L26N</text>
<text x="136.1" y="103.6">B1_L10P</text>
<text x="136.1" y="105.6">B1_L11N</text>
<text x="136.1" y="107.5">B1_L11P</text>
<text x="217.2" y="103.6">B2_L26P</text>
<text x="217.2" y="105.6">B2_IO_0</text>
<text x="217.2" y="107.5">B2_IO_1</text>
<text x="136.1" y="111.4">B1_L12P</text>
<text x="136.1" y="109.4">B1_L12N</text>
<text x="136.1" y="113.3">B1_L13N</text>
<text x="217.2" y="109.4">B2_IO_2</text>
<text x="217.2" y="111.4">PLL3_OUTN</text>
<text x="217.2" y="113.3">PLL3_OUTP</text>
<text x="136.1" y="115.2">B1_L13P</text>
<text x="136.1" y="117.2">B1_L14N</text>
<text x="136.1" y="119.1">B1_L14P</text>
<text x="217.2" y="115.2">VREFB2N0</text>
<text x="217.2" y="117.2">VREFB2N1</text>
<text x="136.1" y="121">B1_L15N</text>
<text x="136.1" y="122.9">B1_L15P</text>
<text x="136.1" y="124.9">B1_IO_0</text>
<text x="136.1" y="130.7">PLL1_OUTN</text>
<text x="136.1" y="128.7">B1_IO_2</text>
<text x="136.1" y="126.8">B1_IO_1</text>
<text x="136.1" y="136.5">VREFB1N1</text>
<text x="136.1" y="134.5">VREFB1N0</text>
<text x="136.1" y="132.6">PLL1_OUTP</text>
</g>
<g font-size="1.4">
<text x="30.9" y="11.7">5</text>
<text x="88.8" y="11.7">4</text>
<text x="146.7" y="11.7">3</text>
<text x="204.7" y="11.7">2</text>
<text x="262.6" y="11.7">1</text>
<text x=".5" y="36.3">D</text>
<text x="292" y="36.3">D</text>
<text x=".5" y="82.1">C</text>
<text x="292" y="82.1">C</text>
<text x=".5" y="128">B</text>
<text x="292" y="128">B</text>
<text x=".5" y="173.8">A</text>
<text x="292" y="173.8">A</text>
<text x="30.9" y="197">5</text>
<text x="88.8" y="197">4</text>
<text x="146.7" y="197">3</text>
<text x="204.7" y="197">2</text>
<text x="262.6" y="197">1</text>
</g>
</svg>
